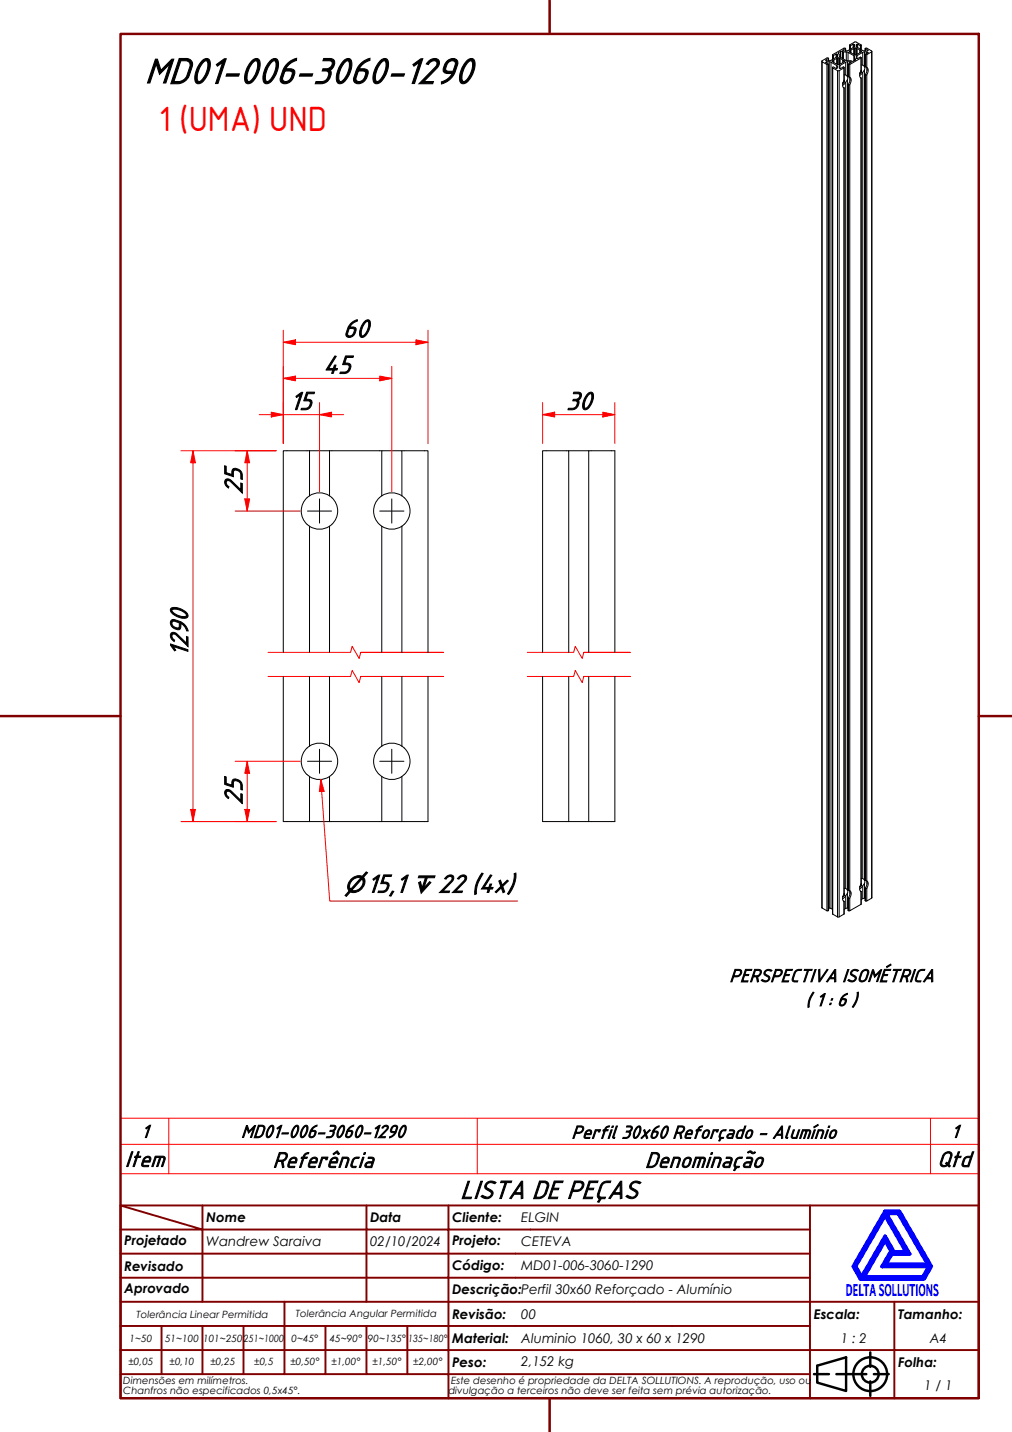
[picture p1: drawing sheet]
<svg xmlns="http://www.w3.org/2000/svg" width="210mm" height="297mm" viewBox="0 0 210 297" stroke-linecap="round" stroke-linejoin="round" font-family="sans-serif">
<!-- layer: Linha Corte (ABNT) -->
<path d="M55.6 135.3h17.1l.3-1.2 1.5 2.5 .3-1.3h17.1h-17.1M109.4 135.3h9.6l.3-1.2 1.5 2.5 .3-1.3h9.6h-9.6M55.6 140.3h17.1l.3-1.2 1.5 2.5 .3-1.3h17.1h-17.1M109.4 140.3h9.6l.3-1.2 1.5 2.5 .3-1.3h9.6h-9.6" fill="none" stroke="#f00" stroke-width=".21"/>
<!-- layer: Visible (ABNT) -->
<g fill="none" stroke="#000" stroke-width=".21">
<path d="M170.5 12.7v175.6M171.3 12.5l.6-.4v.5v-.5l-.4-.1-1 .6v.2M171.3 12.4v.1M171.3 12.9v.1M171.3 13l.6 .3v175.6M171.4 12.8l-.1 .2M171.5 13.1v-.3h.5v175.6M171.5 12.8l-.1 .3M171.5 13.4h.2M171.9 13.3l-.2 .1v175.5M171.9 13.3v175.6M172 12.8l.4 .1"/>
<path d="M172.6 12.8v-.2l.3 .3M172.6 12.6l.1 .2M172.7 12.6l.2-.1v.4M172.7 14v175.6M172.7 11.4v.9M172.9 12.5v.4M172.9 12.9l.7 .4M173.4 11.2h.1M173.4 11.9v-.7l-.6 .3v.7v-.7h-.1v.8M173.5 13.6l.2 .1v.4l-.2 .1-.7-.3-.1 .2M173.5 14.2v-.6l-1.1-.7v175.6M173.6 13.3l.2 .1"/>
<path d="M173.6 12.2l-.7 .3M173.6 12.2v1.1M173.6 12.1l.1-.1v1.4M173.7 11.7v-.4l-.1 .5-1.2 .7h-1.1M173.7 11.3l-.2-.1v.6M173.7 14.7h.4M173.7 12l.1 1.4M173.8 12h.2M173.9 11.1v-.2l.4-.2v1.2M173.9 10.9v.2M173.9 11.1l.2 .7 1.4 .8 1.4 .1 .5-.2M174.1 12l-.1 1.4"/>
<path d="M174.2 13.3v-1.2l-.1-.1v1.4M174.2 12.1v1.2M174.2 12.2l.6 .3M174.2 13.3l-.4 .1M174.2 13.6l-.1 .5 .1 .1M174.2 13.6l1.2-.7v2.6M174.2 13.6v.6M174.3 10.7h.4M174.7 12.1v-1.4l.1 1.4M174.8 10.7l.1 .1M174.8 12.5l.1 .4M174.8 12.9l-.6 .4"/>
<path d="M174.8 10.5l.6-.4v.5v-.5l-.4-.1-2.3 1.3v.2M174.8 10.4v.1M174.8 12.5v.4M174.9 12.5l.2 .1v.2M174.9 17.1l-.1 .2M174.9 12.2v-1.4h.6v1.8M175 16.7v-2.6l-.9 .6v175.5l.9-.6v-2.6M175 14.1l-.1-.2-.7 .3M175 18.2v167.3M175.1 16.7h.1M175.1 14v2.7a1.11 1.11 0 0 0 0 1.6l-.2-.2M175.1 15.5a.78 .78 0 0 1 .7 .6 .78 .78 0 0 1-.3 .8l-.7 .8"/>
<path d="M175.1 18.3l-.1 167.2M175.1 16.7v.3M175.1 17l-.3 .3M175.1 12.6v.2v-.2M175.1 12.8l-.3 .1M175.4 17.1v167.2M175.5 10.8l.4 .1M175.8 12.8l-.4 .1M175.8 16.5v168.2M175.9 12.6v-1.7l1.2 .6v1.1M175.9 15.9h.1M175.9 17.6h.1"/>
<path d="M175.9 13.3v2.6M175.9 13.3l.1 2.6M175.9 17.6v167l.1 .1M176 15.9l.3 .1M176 13.4h.3M176 17.6v167.1M176.1 16l.2 .8-.4 .8M176.2 10.6v.1M176.2 10.7v.1M176.2 10.8v-.2l.2-.1v.3M176.2 10.8h.2M176.2 9.4v.9"/>
<path d="M176.3 16a1.07 1.07 0 0 1-.3 1.6M176.3 9.4v-.1l1-.6 1.3 .6v.1M176.3 13.4v2.6M176.3 17.5v167.3M176.3 16.3v.4M176.3 12.8h.1M176.4 9.5l-.1-.1v.9M176.4 9.5v.7M176.4 10.8l.1 .1M176.5 10.9l.6 .3M176.5 13l-.2-.2v.3v-.3h-.5v3.1M176.5 12.9v.1"/>
<path d="M176.5 13l-.6 .3M177 9.2h.1M177 9.9v-.7l-.6 .3v.7M177.1 10.1l-.7 .4 .1 .4M177.1 10.1v1.1M177.1 11.5l.1 .2v.8M177.1 9.8l-1.3 .7h-1M177.1 11.2h.1M177.1 10.1l.2-.1v1.4M177.1 11.2l.2 .2M177.2 12.1l.1 .1M177.2 9.6v-.3l-.1 .5"/>
<path d="M177.2 9.3l-.1-.1v.6M177.3 11.4v-1.4h.2v1.4M177.3 11.4h.2M177.4 12.2v.3M177.4 12.5l-.1-.3v.3M177.5 10l.1 1.4M177.6 10l.1 .1v1.1M177.6 11.4h-.1M177.6 9.6v-.3l.2-.1v.6M177.6 9.3l.2 .5M177.7 10.1l.1 1.1M177.7 11.2h.1"/>
<path d="M177.7 11.2l-.1 .2M177.8 10.1l.6 .4M177.8 11.5l-.2 .6 .2 .1M177.8 11.5l1.1-.6v2.6M177.8 9.8l1.2 .7h1M177.8 11.5v.7M177.8 9.2h.1M177.9 9.9v-.7l.6 .3v.7M178.4 10.5v.3M178.4 10.9l-.6 .3M178.4 10.5v.4M178.4 10.5l.2 .1v.2"/>
<path d="M178.4 15.1v.1M178.4 10.8v.1M178.5 16.1l.1 .1M178.5 10.2l.1-.8v.9M178.6 12l-.1-.2-.7 .4M178.6 12v2.7M178.6 16.2v167.2M178.6 12l-2.3 1.4M178.6 14.6h.1M178.6 12v2.6a1.11 1.11 0 0 0 0 1.6M178.6 13.5a.76 .76 0 0 1 .8 .5 .76 .76 0 0 1-.4 .9l-.7 .8M178.6 9.4v.9"/>
<path d="M178.6 15l-.3 .3M178.6 14.6l.1 .1M178.6 10.6l.1 .1M178.6 14.6v.4M178.7 14.7l-.1 .3M178.7 10.7l-.3 .1M178.7 10.6v.1M178.7 14.7v.2M178.9 15v167.3M179.3 10.8l-.4 .1M179.3 14.5v168.1M179.5 11.3v2.5l.1 .1"/>
<path d="M179.5 15.5l.1 .1M179.5 11.3h.1M179.5 11.3l.1 2.6M179.5 15.5v167.1M179.6 13.9l.2 .1M179.6 11.3h.2M179.6 15.6v167M179.7 13.9l.1 .9-.3 .7M179.8 14a1.09 1.09 0 0 1-.2 1.6M179.8 14v-2.7l1-.5v175.5l-1 .6v-2.7M179.8 15.5v167.2M179.8 14.2v.5"/>
<path d="M179.8 10.8h.1M180 10.9l-.1-.1-.1 .3v-.3h-.5v3.1M180 10.9l-.5 .4v2.5M180 10.4v.1M180 10.5l-.5-.4v.5v-.5l.2-.1 1.1 .6v.2M180 10.9h.1M180.8 10.7v175.6M64.2 93.5v9.4a3.8 3.8 0 0 0 0 6.3M68.3 93.5v9.4l.5 .3M79.2 93.5h-20.4v41.8M83.4 93.5h5.4v41.8M118 93.5h4.1"/>
<path d="M64.2 109.2a3.8 3.8 0 0 0 4.1 0M64.2 102.8a3.8 3.8 0 0 1 4.1 0M64.2 109.2v26.1M68.3 109.2v26.1M68.8 108.8l-.5 .4M68.8 103.2a3.8 3.8 0 0 1 0 5.6M79.2 109.2a3.8 3.8 0 0 1 0-6.3v-9.4h4.2v9.4a3.8 3.8 0 0 1 0 6.3M79.2 109.2v26.1M79.2 109.2a3.8 3.8 0 0 0 4.1 0M79.2 102.8a3.8 3.8 0 0 1 4.1 0M83.4 109.2v26.1M112.5 135.3v-41.8h5.5v41.8"/>
<path d="M122.1 135.3v-41.8h5.4v41.8M58.8 140.3v30.1h30v-30.1M64.2 154.8a3.8 3.8 0 0 1 4.1 0M64.2 140.3v14.5a3.8 3.8 0 0 0-.5 5.9M68.3 140.3v14.5l.5 .4M68.8 155.2a3.8 3.8 0 0 1 0 5.5M79.2 140.3v14.5a3.8 3.8 0 0 0-.5 5.9M79.2 154.8a3.8 3.8 0 0 1 4.1 0M83.4 140.3v14.5a3.8 3.8 0 0 1 .4 5.9M112.5 140.3v30.1h15v-30.1M118 140.3v30.1M122.1 140.3v30.1"/>
<path d="M63.7 160.7l.5 .4M64.2 161.1a3.8 3.8 0 0 0 4.1 0M64.2 161.1v9.3M68.3 161.1v9.3M68.8 160.7l-.5 .4M78.7 160.7l.5 .4M79.2 161.1v9.3M79.2 161.1a3.8 3.8 0 0 0 4.1 0M83.4 161.1v9.3M83.8 160.7l-.4 .4M170.5 188.3v-175.5l1 .6v175.5M170.5 188.3l1 .6"/>
<path d="M171.5 188.9h.2M171.9 188.9h-.2M171.9 188.4h.1M172 188.4l.4 .1M172.4 188.5l.3 .1M172.7 189.6v-175.5l1 .6v175.5M172.7 189.6l1 .6M173.7 190.2h.4M174.9 186l-.1 .1M174.9 185.9l-.1 .1M174.9 186.9l.1 .1M175 185.5a1.13 1.13 0 0 0 0 1.5"/>
<path d="M175.1 185.4h.1M175.1 187l-.1 2.6M175.1 184.3a.69 .69 0 0 1 .7 1M175.1 185.8l-.2 .2M175.1 185.4v.4M175.4 185.8v2.7M175.4 188.5l-.3 .1M175.8 185.3v3.1h.1M175.8 188.4l-.4 .1M175.8 185.3l-1 1.1M175.9 186.3l.1 2.6M175.9 186.3l.1 .1"/>
<path d="M176 188.9h.3M176 184.7l.3 .1M176 186.4v2.5M176.1 184.7l.2 .8-.4 .8M176.3 184.8a1.07 1.07 0 0 1-.3 1.6M176.3 185v.4M178.4 183.8v.2M178.5 184.8l.1 .1M178.6 184.9v2.7l-2.3 1.3v-2.6M178.6 183.4a1.13 1.13 0 0 0 0 1.5M178.6 183.4h.1M178.6 184.9v2.7"/>
<path d="M178.6 182.2a.7 .7 0 0 1 .7 1M178.6 183.7l-.3 .4M178.6 183.4v.3M178.7 183.4l-.1 .3M178.7 183.4v.3M178.9 183.8v2.6M178.9 186.4l-.3 .2M179.3 183.2v3.1h.2M179.3 186.3l-.4 .1M179.3 183.2l-1 1.2M179.5 184.3l.1 2.6M179.5 182.5l.1 .1"/>
<path d="M179.5 184.3h.1M179.6 186.9h.2M179.6 182.6v.1a.83 .83 0 0 1 .3 1.3l-.1 .2M179.6 184.3v2.6M179.7 182.7l.1 .8-.3 .8M179.8 184.2l-.2 .1M179.8 183v.4"/>
</g>
<path d="M25 237.4h178v-5.4h-178v11.5M35 232v11.5M99 232v11.5M193 232v11.5M203 237.4v6.1h-178M25 243.5v6.5h178v-6.5" fill="none" stroke="#f00" stroke-width=".21"/>
<!-- layer: Borda A3/A4 (ABNT) -->
<path d="M25 7h178v283h-178zM114 0v7M0 148.5h25M203 148.5h7M114 290v7" fill="none" stroke="#800000" stroke-width=".51"/>
<path d="M183.6 257.3l1.2 2.2-1.8 3.2h9.7l-1.3 2.2h-12.2zM183.6 252.1l4.4 7.6h-2.6l-1.8-3.2-4.9 8.4-1.3-2.2zM183.6 251.3h3l6.5 11.4-1.5 2.6h-13.1l-1.5-2.6zM183.8 251.7h2.5l6.2 10.6h-8.8l1.3-2.2h3.7zM185 259.7h.2l-.1 .2z" fill="none" stroke="#00f" stroke-width=".8"/>
<!-- layer: 0 -->
<path d="M178.5 265.3h13.1" fill="none" stroke="#000" stroke-width=".21"/>
<g fill="none" stroke="#800000" stroke-width=".4">
<path d="M25 250l17 5h-17M25 250h178v40h-178zM42 255h34v5h17M42 255v15M42 250v5M76 250v5h17v5M93 250v5h75M168 250v20h-143M25 260h51v10M25 275h17M33.5 275v10M50.5 275h-8.5v10"/>
<path d="M59 270v15h-8.5M67.5 275v10h-8.5M76 275v10h8.5M84.5 275v10M93 275h-42.5v10M93 260v5h-68M93 275v10h75M93 260h75M93 275h75M168 265h-75v10M185.5 270v10h17.5M203 270h-35v10h17.5v10"/>
<path d="M25 285h25.5M25 280h143v10M67.5 285h8.5M84.5 285h8.5v5"/>
</g>
<g fill="none" stroke="#000" stroke-width=".51">
<path d="M168.8 285h3.1M169.5 283.3l6-1.8v7l-6-1.7zM173.5 285h6.2M180.5 280.5v3M180.5 286.5v3M181.3 285h3"/>
<circle cx="180.5" cy="285" r="3.5"/>
<circle cx="180.5" cy="285" r="1.75"/>
</g>
<!-- layer: Marca de centro (ISO) -->
<path d="M63.8 106h5M66.3 103.5v5M78.8 106h5M81.3 103.5v5M63.8 157.9h5M66.3 155.4v5M78.8 157.9h5M81.3 155.4v5" fill="none" stroke="#000" stroke-width=".21"/>
<path d="M56.3 86h2.5" fill="none" stroke="#f00" stroke-width=".21"/>
<path d="M56.3 85.5l2.5 .5-2.5 .5z" fill="#f00"/>
<path d="M56.3 85.5l2.5 .5-2.5 .5zM66.3 86h2.5" fill="none" stroke="#f00" stroke-width=".21"/>
<path d="M66.3 86l2.5-.5v1z" fill="#f00"/>
<path d="M58.8 78.5h2.5M53.8 86h2.5M58.8 86h7.5M58.8 83.5v8.5M66.3 86l2.5-.5v1zM66.3 83.5v18.5M68.8 86h2.5" fill="none" stroke="#f00" stroke-width=".21"/>
<path d="M58.8 78.5l2.5-.5v1z" fill="#f00"/>
<path d="M58.8 78.5l2.5-.5v1zM78.8 78.5h2.5" fill="none" stroke="#f00" stroke-width=".21"/>
<path d="M78.8 78l2.5 .5-2.5 .5z" fill="#f00"/>
<path d="M58.8 76v16M58.8 71h2.5M61.3 78.5h17.5M78.8 78l2.5 .5-2.5 .5zM81.3 76v26" fill="none" stroke="#f00" stroke-width=".21"/>
<path d="M58.8 71l2.5-.5v1z" fill="#f00"/>
<path d="M58.8 71l2.5-.5v1zM86.3 71h2.5" fill="none" stroke="#f00" stroke-width=".21"/>
<path d="M86.3 70.5l2.5 .5-2.5 .5z" fill="#f00"/>
<path d="M58.8 68.5v23.5M61.3 71h25M86.3 70.5l2.5 .5-2.5 .5zM88.8 68.5v23.5M40 167.9v2.5" fill="none" stroke="#f00" stroke-width=".21"/>
<path d="M39.5 167.9h1l-.5 2.5z" fill="#f00"/>
<path d="M40 93.5v2.5M39.5 167.9h1l-.5 2.5z" fill="none" stroke="#f00" stroke-width=".21"/>
<path d="M40 93.5l.5 2.5h-1z" fill="#f00"/>
<path d="M37.5 93.5h19.8M40 93.5l.5 2.5h-1zM40 96v71.9M51.3 103.5v2.5M37.5 170.4h19.8" fill="none" stroke="#f00" stroke-width=".21"/>
<path d="M50.8 103.5h1l-.5 2.5z" fill="#f00"/>
<path d="M51.3 93.5v2.5M50.8 103.5h1l-.5 2.5z" fill="none" stroke="#f00" stroke-width=".21"/>
<path d="M51.3 93.5l.5 2.5h-1z" fill="#f00"/>
<path d="M48.8 93.5h8.5M51.3 93.5l.5 2.5h-1zM51.3 96v7.5M48.8 106h13.5M51.3 167.9v2.5" fill="none" stroke="#f00" stroke-width=".21"/>
<path d="M50.8 167.9h1l-.5 2.5z" fill="#f00"/>
<path d="M51.3 157.9v2.5M50.8 167.9h1l-.5 2.5z" fill="none" stroke="#f00" stroke-width=".21"/>
<path d="M51.3 157.9l.5 2.5h-1z" fill="#f00"/>
<path d="M112.5 86h2.5M48.8 157.9h13.5M51.3 157.9l.5 2.5h-1zM48.8 170.4h8.5M51.3 160.4v7.5" fill="none" stroke="#f00" stroke-width=".21"/>
<path d="M112.5 86l2.5-.5v1z" fill="#f00"/>
<path d="M112.5 86l2.5-.5v1zM125 86h2.5" fill="none" stroke="#f00" stroke-width=".21"/>
<path d="M125 85.5l2.5 .5-2.5 .5z" fill="#f00"/>
<path d="M112.5 83.5v8.5M115 86h10M125 85.5l2.5 .5-2.5 .5zM127.5 83.5v8.5" fill="none" stroke="#f00" stroke-width=".21"/>
<path d="M66.5 161.7l.2 2.5" fill="none" stroke="#f00" stroke-width=".21"/>
<path d="M66.5 161.7l.7 2.4-1 .1z" fill="#f00"/>
<path d="M66.5 161.7l.7 2.4-1 .1zM66.7 164.2l1.7 22.7h39" fill="none" stroke="#f00" stroke-width=".21"/>
<text font-size="8.1" x="30" y="17.3">MD01-006-3060-1290</text>
<text font-size="7" fill="#f00" x="32.9" y="27.2">1 (UMA) UND</text>
<g font-size="5.7">
<text x="71.1" y="69.9">60</text>
<text x="67" y="77.4">45</text>
<text x="60.1" y="84.9">15</text>
<text x="117.4" y="84.9">30</text>
<text x="50.2" y="102.5" transform="rotate(-90 50.2 102.5)">25</text>
<text x="38.9" y="136.3" transform="rotate(-90 38.9 136.3)">1290</text>
<text x="50.2" y="167" transform="rotate(-90 50.2 167)">25</text>
<text x="76.1" y="185.1">15,1</text>
<text x="90.9" y="185.1">22 (4x)</text>
<text x="95.5" y="248.6">LISTA DE PEÇAS</text>
</g>
<g font-size="4.9">
<text x="25.9" y="241.9">Item</text>
<text x="56.6" y="242.1">Referência</text>
<text x="133.8" y="242.1">Denominação</text>
<text x="194.4" y="242">Qtd</text>
</g>
<g font-size="4.8">
<text x="71.4" y="185.1">⌀</text>
<text x="85.4" y="185.1">↧</text>
</g>
<g font-size="4">
<text x="151.3" y="203.6">PERSPECTIVA ISOMÉTRICA</text>
<text x="167.1" y="208.6">( 1 : 6 )</text>
<text x="29.3" y="235.9">1</text>
<text x="50" y="236">MD01-006-3060-1290</text>
<text x="118.5" y="236.1">Perfil 30x60 Reforçado - Alumínio</text>
<text x="197.3" y="235.9">1</text>
</g>
<text font-size="3.9" fill="#00f" x="175.4" y="268.8">DELTASOLLUTIONS</text>
<g font-size="2.8">
<text x="42.8" y="253.5">Nome</text>
<text x="76.8" y="253.5">Data</text>
<text x="93.8" y="253.6">Cliente:</text>
<text x="108.1" y="253.5">ELGIN</text>
<text x="25.8" y="263.6">Revisado</text>
<text x="25.8" y="258.3">Projetado</text>
<text x="42.8" y="258.6">Wandrew Saraiva</text>
<text x="76.8" y="258.4">02/10/2024</text>
<text x="93.8" y="263.4">Código:</text>
<text x="93.8" y="258.3">Projeto:</text>
<text x="108.1" y="263.5">MD01-006-3060-1290</text>
<text x="108.1" y="258.5">CETEVA</text>
<text x="25.8" y="268.3">Aprovado</text>
<text x="93.8" y="268.3">Descrição:Perfil 30x60 Reforçado - Alumínio</text>
<text x="93.8" y="273.6">Revisão:</text>
<text x="108.1" y="273.5">00</text>
<text x="168.8" y="273.5">Escala:</text>
<text x="186.3" y="273.5">Tamanho:</text>
<text x="93.8" y="278.6">Material:</text>
<text x="108.1" y="278.5">Aluminio 1060, 30 x 60 x 1290</text>
<text x="174.4" y="278.5">1 : 2</text>
<text x="192.8" y="278.6">A4</text>
<text x="93.8" y="283.5">Peso:</text>
<text x="108.1" y="283.3">2,152 kg</text>
<text x="186.3" y="283.5">Folha:</text>
<text x="191.7" y="288.4">1 / 1</text>
</g>
<g font-size="2.1">
<text x="28.3" y="273.3">Tolerância Linear Permitida</text>
<text x="61.4" y="273.1">Tolerância Angular Permitida</text>
<text x="26.9" y="278.3">1~50</text>
<text x="34.2" y="278.3">51~100</text>
<text x="42.1" y="278.3">101~250</text>
<text x="50.5" y="278.3">251~1000</text>
<text x="60.5" y="278.3">0~45°</text>
<text x="68.4" y="278.3">45~90°</text>
<text x="76.3" y="278.3">90~135°</text>
<text x="84.7" y="278.3">135~180°</text>
<text x="25.6" y="287.1">Dimensões em milímetros.</text>
<text x="26.6" y="283.2">±0,05</text>
<text x="35.2" y="283.2">±0,10</text>
<text x="43.6" y="283.2">±0,25</text>
<text x="52.7" y="283.2">±0,5</text>
<text x="60.2" y="283.2">±0,50°</text>
<text x="68.7" y="283.2">±1,00°</text>
<text x="77.2" y="283.2">±1,50°</text>
<text x="85.7" y="283.2">±2,00°</text>
<text x="93.6" y="287.1">Este desenho é propriedade da DELTA SOLLUTIONS. A reprodução, uso ou</text>
<text x="25.6" y="289.2">Chanfros não especificados 0,5x45°.</text>
<text x="93" y="289.2">divulgação a terceiros não deve ser feita sem prévia autorização.</text>
</g>
</svg>
